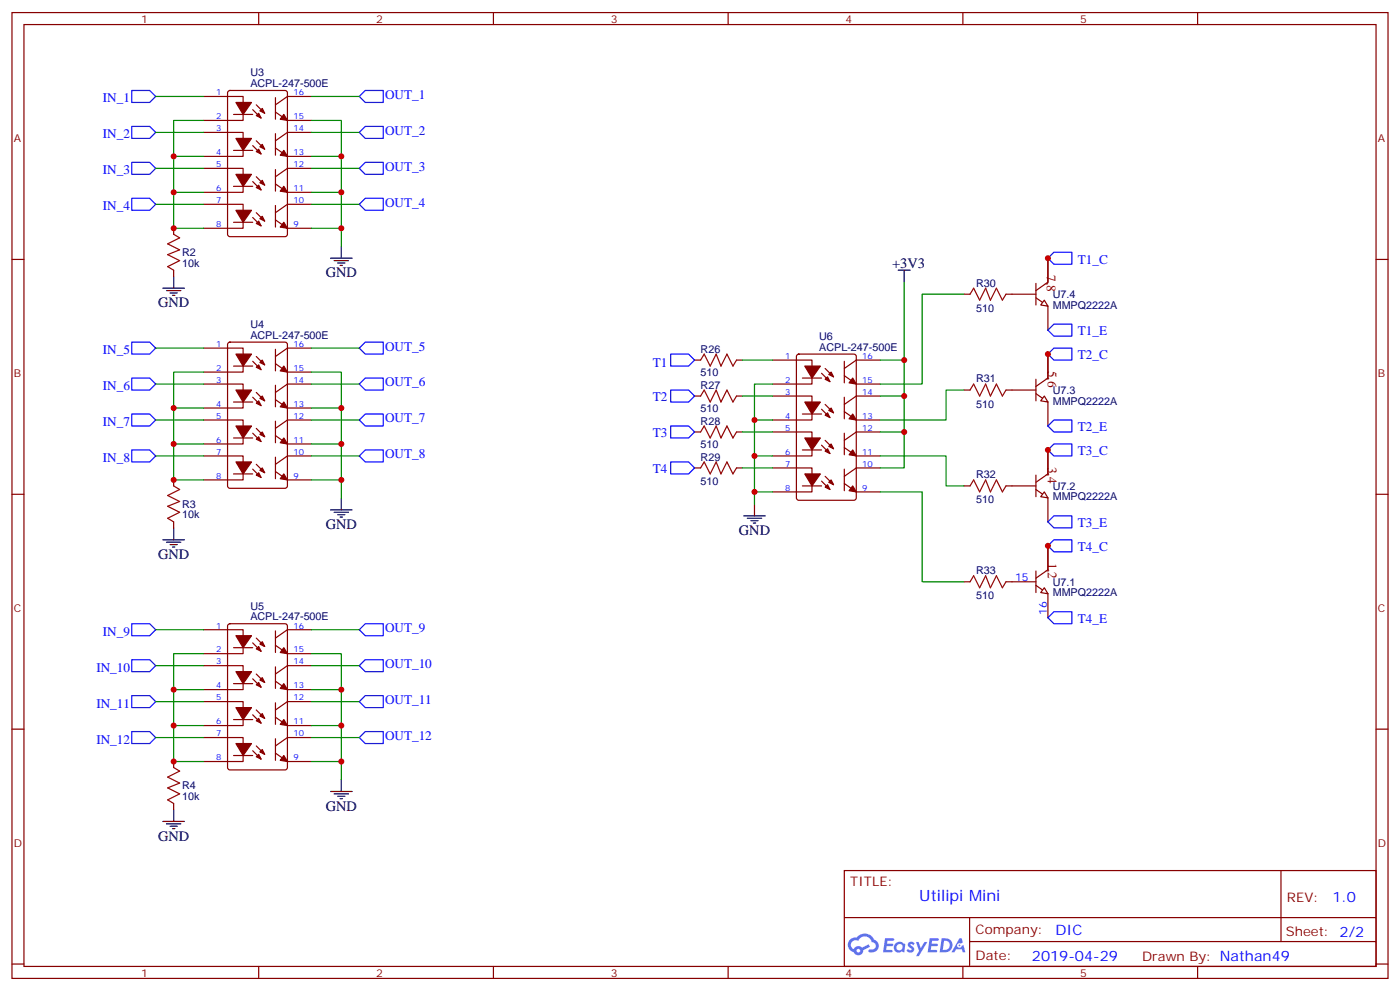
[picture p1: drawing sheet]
<svg xmlns="http://www.w3.org/2000/svg" width="412mm" height="292mm" viewBox="0 0 412 292" stroke-linecap="round" stroke-linejoin="round" font-family="sans-serif">
<g fill="none" stroke="#870000" stroke-width=".35">
<path d="M3.5 3.7h405.4v284.3h-405.4zM7.1 7.2h398.2v277.3h-398.2zM76.2 3.7v3.5M145.3 3.7v3.5M214.5 3.7v3.5M283.6 3.7v3.5M352.8 3.7v3.5M3.5 76.4h3.6M405.3 76.4h3.6M3.5 145.5h3.6M405.3 145.5h3.6M3.5 214.7h3.6"/>
<path d="M405.3 214.7h3.6M248.7 256.3h156.6v28.2h-156.6zM377.3 256.3v20.9M248.7 270.1h156.5M285.6 277.2h119.6M285.6 270.1v14.2M3.5 283.8h3.6M76.2 284.5v3.5M145.3 284.5v3.5M214.5 284.5v3.5M283.6 284.5v3.5M352.8 284.5v3.5"/>
<path d="M405.3 283.8h3.6"/>
</g>
<g fill="#5487ff">
<path d="M267.7 277.5a1.22 1.22 0 0 1 1.7 .2l-.4 .6a.47 .47 0 0 0-.3-.4 .47 .47 0 0 0-.5 .2l.1 .2a1.14 1.14 0 0 1 .8 1.8 1.14 1.14 0 0 1-1.9 0l-.2-.2 .5-.6 .7 .5a.29 .29 0 0 0 .3-.3 .29 .29 0 0 0-.2-.3 1.04 1.04 0 0 1-.6-1.7z"/>
<path d="M260.7 276.2h2.4l.3 .2-.2 .5-1.8 .1-.1 .8h1.5l.3 .4-.3 .4h-1.6l-.2 1.1h1.7l.2 .3-.2 .3-2.6 .1z"/>
<path d="M273.8 276.2h2.4l.3 .2-.1 .5-1.8 .1-.2 .8h1.6l.3 .4-.4 .4-1.6-.1-.1 1.1 1.7 .1 .2 .3-.2 .3-2.6 .1z"/>
<path d="M282.6 276.2h.7l.3 1.3-.6 .3a.69 .69 0 0 0-1 .3 .69 .69 0 0 0 .4 .9 .69 .69 0 0 0 .9-.6l.5-.2 .6 2.2h-.8l-.2-.9h-1.8l-.5 .9h-.8z"/>
<path d="M269.8 277.3h.8l.6 1.8 1.1-1.8h.9l-2.6 4.2h-.8l.9-1.5z"/>
<path d="M277.4 276.2l-.6 4.2h1.3a2.11 2.11 0 0 0 2.5-2.1 2.11 2.11 0 0 0-2.5-2.1zM278.1 277a1.39 1.39 0 0 1 1.7 1.4 1.39 1.39 0 0 1-1.8 1.2h-.3z"/>
<path d="M263.7 277.8a1.54 1.54 0 0 0-.1 2.2 1.54 1.54 0 0 0 2.2 .1l.6 .3 .3-2.3-.2-.3h-.4a1.49 1.49 0 0 0-2.4 0zM264 278.8a.94 .94 0 0 1 1.8 0 .94 .94 0 0 1-1.8 0z"/>
<path d="M250.4 276.6a2.18 2.18 0 0 0 1.1 3.7 1.44 1.44 0 0 0 1.6 .9 1.44 1.44 0 0 0 1.2-1.4l2-1.1-.5-.7-1.9 1a1.47 1.47 0 0 0-2.4 .4 1.39 1.39 0 0 1-.7-1.9 1.39 1.39 0 0 1 2-.5 2.12 2.12 0 0 1 2.2-1.3 2.12 2.12 0 0 1 1.9 1.7 1.14 1.14 0 0 1 1.1 1.4 1.14 1.14 0 0 1-1.7 .7 .43 .43 0 0 0-.5 .4 .43 .43 0 0 0 .4 .5 1.98 1.98 0 0 0 2.5-1.2 1.98 1.98 0 0 0-1.2-2.6 3.1 3.1 0 0 0-5.3-.6l-.9 .1zM252.3 279.9a.55 .55 0 0 1 1.1 0 .55 .55 0 0 1-1.1 0z"/>
<circle cx="282.6" cy="278.3" r=".26"/>
</g>
<path d="M285.8 86.6l1-1.8 1.8 3.6 1.7-3.6 1.4 3.6 1.8-3.6 1.8 3.6 1-1.8M285.8 114.8l1-1.7 1.8 3.5 1.7-3.5 1.4 3.5 1.8-3.5 1.8 3.5 1-1.8M285.8 143.1l1-1.8 1.8 3.5 1.7-3.5 1.4 3.5 1.8-3.5 1.8 3.5 1-1.7M285.8 171.3l1-1.8 1.8 3.5 1.7-3.5 1.4 3.5 1.8-3.5 1.8 3.5 1-1.7" fill="none" stroke="#a10000" stroke-width=".35"/>
<g fill="none" stroke="#870000" stroke-width=".35">
<path d="M284 86.6h1.8M296.3 86.6h1.8M227.5 106h11.7v7.1h-11.7M227.5 116.6h11.7v7h-11.7M234.8 104.5l.5-.3h16.2l.7 .5v41.9l-.4 .6-16.5 .1-.6-.5-.1-41.8zM236.4 111.3h5.6M242 109.9l2.5 2.5M243.1 108.5l2.4 2.4M243.1 119.1l2.4 2.4M248.7 110.6l3.5 2.5h7.1M248.7 106.4v6.3M248.7 116.9v6.4"/>
<path d="M259.3 106h-7.1l-3.5 2.5M259.3 116.6h-7.1l-3.5 2.5M284 114.8h1.8M296.3 114.8h1.8M227.5 127.2h11.7v7h-11.7M227.5 137.8h11.7v7h-11.7M236.4 121.9h5.6M236.4 132.5h5.6M242 120.5l2.5 2.4M242 131.1l2.5 2.4M243.1 129.6l2.4 2.5M248.7 127.5v6.4"/>
<path d="M248.7 138.1v6.4M248.7 121.2l3.5 2.4h7.1M248.7 131.8l3.5 2.4h7.1M259.3 127.2h-7.1l-3.5 2.4M259.3 137.8h-7.1l-3.5 2.4M236.4 143.1h5.6M242 141.6l2.5 2.5M243.1 140.2l2.4 2.5M248.7 142.3l3.5 2.5h7.1M284 143.1h1.8M296.3 143.1h1.8M284 171.3h1.8"/>
<path d="M296.3 171.3h1.8M305.2 172.3l3.5 2.5M305.2 168.1v6.3M308.7 167.7l-3.5 2.5"/>
</g>
<g fill="#870000" stroke="#870000" stroke-width=".35">
<path d="M251.2 111.3l1 1.8-2.1-.4z"/>
<path d="M251.2 121.9l1 1.7-2.1-.3z"/>
<path d="M251.2 132.5l1 1.7-2.1-.3z"/>
<path d="M251.2 143.1l1 1.7-2.1-.3z"/>
<path d="M243.1 111.7l.7-.8 .7 1.5z"/>
<path d="M244.1 110.2l.7-.7 .7 1.4z"/>
<path d="M237.1 107.8h4.6l-2.5 3.5z"/>
<path d="M243.8 121.5l.7 1.4-1.4-.7z"/>
<path d="M244.1 120.8l.7-.7 .7 1.4z"/>
<path d="M237.1 118.4h4.6l-2.5 3.5z"/>
<path d="M243.1 132.8l.7-.7 .7 1.4z"/>
<path d="M244.1 131.4l.7-.7 .7 1.4z"/>
<path d="M237.1 128.9h4.6l-2.5 3.6z"/>
<path d="M243.1 143.4l.7-.7 .7 1.4z"/>
<path d="M244.1 142l.7-.7 .7 1.4z"/>
<path d="M237.1 139.5h4.6l-2.5 3.6z"/>
</g>
<path d="M307.6 173l1.1 1.8-2.1-.4z" fill="#fff" stroke="#870000" stroke-width=".35"/>
<path d="M305.2 139.9v6.3M308.7 139.5l-3.5 2.5M305.2 144.1l3.5 2.5M298.1 171.3h7.1M308.7 160.7v7M308.7 174.8v7.1" fill="none" stroke="#870000" stroke-width=".35"/>
<path d="M307.6 144.8l1.1 1.8-2.1-.4z" fill="#fff" stroke="#870000" stroke-width=".35"/>
<path d="M305.2 115.9l3.5 2.5M305.2 111.7v6.3M308.7 111.3l-3.5 2.5M308.7 132.5v7M298.1 143.1h7.1M308.7 146.6v7" fill="none" stroke="#870000" stroke-width=".35"/>
<path d="M307.6 116.6l1.1 1.8-2.1-.4z" fill="#fff" stroke="#870000" stroke-width=".35"/>
<path d="M305.2 83.4v6.4M305.2 87.7l3.5 2.4M308.7 83.1l-3.5 2.4M298.1 114.8h7.1M308.7 104.2v7.1M308.7 118.4v7" fill="none" stroke="#870000" stroke-width=".35"/>
<path d="M307.6 88.4l1.1 1.7-2.1-.3z" fill="#fff" stroke="#870000" stroke-width=".35"/>
<g fill="none" stroke="#870000" stroke-width=".35">
<path d="M60 28.4h11.6v7.1h-11.6M60 39h11.6v7h-11.6M67.3 26.8l.4-.2h16.3l.6 .5 .1 41.9-.5 .6-16.5 .1-.6-.5-.1-41.9zM68.8 33.7h5.6M74.4 32.3l2.5 2.4M75.5 30.9l2.5 2.4M81.1 33l3.6 2.5h7M81.1 28.8v6.3M81.1 39.3v6.4M91.7 28.4h-7l-3.6 2.5M91.7 39h-7l-3.6 2.5M60 49.6h11.6v7h-11.6"/>
<path d="M68.8 44.3h5.6M68.8 54.9h5.6M74.4 42.9l2.5 2.4M74.4 53.4l2.5 2.5M75.5 41.5l2.5 2.4M75.5 52l2.5 2.5M81.1 49.9v6.4M81.1 43.6l3.6 2.4h7M81.1 54.2l3.6 2.4h7M91.7 49.6h-7l-3.6 2.4M51.2 67.2v1.8M51.2 79.6v1.7"/>
<path d="M60 60.1h11.6v7.1h-11.6M68.8 65.4h5.6M74.4 64l2.5 2.5M75.5 62.6l2.5 2.5M81.1 60.5v6.4M81.1 64.7l3.6 2.5h7M91.7 60.1h-7l-3.6 2.5M308.7 76v7.1M298.1 86.6h7.1M308.7 90.1v7.1M60 102.5h11.6v7h-11.6M60 113.1h11.6v7h-11.6"/>
<path d="M67.3 100.9l.4-.2h16.3l.6 .4 .1 42-.5 .6-16.5 .1-.6-.5-.1-41.9zM68.8 107.8h5.6M68.8 118.4h5.6M74.4 106.4l2.5 2.4M74.4 116.9l2.5 2.5M75.5 105l2.5 2.4M75.5 115.5l2.5 2.5M81.1 102.8v6.4M81.1 113.4v6.4M81.1 107.1l3.6 2.4h7M81.1 117.7l3.6 2.4h7M91.7 102.5h-7l-3.6 2.5"/>
<path d="M91.7 113.1h-7l-3.6 2.4M204.6 106h1.8M204.6 116.6h1.8M217 106h1.7M217 116.6h1.7M60 123.6h11.6v7.1h-11.6M60 134.2h11.6v7.1h-11.6M68.8 128.9h5.6M68.8 139.5h5.6M74.4 127.5l2.5 2.5M74.4 138.1l2.5 2.5M75.5 126.1l2.5 2.5"/>
<path d="M75.5 136.7l2.5 2.5M81.1 124v6.4M81.1 134.6v6.3M81.1 128.2l3.6 2.5h7M81.1 138.8l3.6 2.5h7M91.7 123.6h-7l-3.6 2.5M91.7 134.2h-7l-3.6 2.5M204.6 127.2h1.8M204.6 137.8h1.8M217 127.2h1.7M217 137.8h1.7M51.2 141.3v1.8"/>
<path d="M51.2 153.6v1.8M60 185.4h11.6v7h-11.6M60 196h11.6v7h-11.6M67.3 183.8l.4-.2h16.3l.6 .5 .1 41.9-.5 .6-16.5 .1-.6-.5-.1-41.9zM68.8 190.7h5.6M74.4 189.3l2.5 2.4M74.4 199.8l2.5 2.5M75.5 187.9l2.5 2.4M75.5 198.4l2.5 2.5M81.1 185.7v6.4M81.1 196.3v6.4M81.1 190l3.6 2.4h7"/>
<path d="M91.7 185.4h-7l-3.6 2.5M91.7 196h-7l-3.6 2.4M60 206.6h11.6v7h-11.6M60 217.1h11.6v7.1h-11.6M68.8 201.3h5.6M68.8 211.8h5.6M74.4 210.4l2.5 2.5M75.5 209l2.5 2.5M75.5 219.6l2.5 2.5M81.1 206.9v6.4M81.1 217.5v6.3M81.1 200.6l3.6 2.4h7"/>
<path d="M81.1 211.1l3.6 2.5h7M91.7 206.6h-7l-3.6 2.4M91.7 217.1h-7l-3.6 2.5M51.2 224.2v1.8M51.2 236.5v1.8M68.8 222.4h5.6M74.4 221l2.5 2.5M81.1 221.7l3.6 2.5h7"/>
</g>
<g fill="#870000" stroke="#870000" stroke-width=".35">
<path d="M83.6 33.7l1.1 1.8-2.2-.4z"/>
<path d="M83.6 44.3l1.1 1.7-2.2-.3z"/>
<path d="M83.6 54.9l1.1 1.7-2.2-.3z"/>
<path d="M83.6 65.4l1.1 1.8-2.2-.3z"/>
<path d="M75.5 34l.7-.7 .7 1.4z"/>
<path d="M77.3 31.9l.7 1.4-1.4-.7z"/>
<path d="M69.5 30.2h4.6l-2.5 3.5z"/>
<path d="M75.5 44.6l.7-.7 .7 1.4z"/>
<path d="M76.6 43.2l.7-.7 .7 1.4z"/>
<path d="M69.5 40.7h4.6l-2.5 3.6z"/>
<path d="M76.2 54.5l.7 1.4-1.4-.7z"/>
<path d="M76.6 53.8l.7-.7 .7 1.4z"/>
<path d="M69.5 51.3h4.6l-2.5 3.6z"/>
<path d="M75.5 65.8l.7-.7 .7 1.4z"/>
<path d="M77.3 63.7l.7 1.4-1.4-.7z"/>
<path d="M69.5 61.9h4.6l-2.5 3.5z"/>
<path d="M83.6 107.8l1.1 1.7-2.2-.3z"/>
<path d="M83.6 118.4l1.1 1.7-2.2-.3z"/>
<path d="M83.6 128.9l1.1 1.8-2.2-.3z"/>
<path d="M83.6 139.5l1.1 1.8-2.2-.4z"/>
<path d="M76.2 107.4l.7 1.4-1.4-.7z"/>
<path d="M76.6 106.7l.7-.7 .7 1.4z"/>
<path d="M69.5 104.2h4.6l-2.5 3.6z"/>
<path d="M75.5 118.7l.7-.7 .7 1.4z"/>
<path d="M76.6 117.3l.7-.7 .7 1.4z"/>
<path d="M69.5 114.8h4.6l-2.5 3.6z"/>
<path d="M75.5 129.3l.7-.7 .7 1.4z"/>
<path d="M77.3 127.2l.7 1.4-1.4-.7z"/>
<path d="M69.5 125.4h4.6l-2.5 3.5z"/>
<path d="M76.2 139.2l.7 1.4-1.4-.7z"/>
<path d="M76.6 138.5l.7-.7 .7 1.4z"/>
<path d="M69.5 136h4.6l-2.5 3.5z"/>
<path d="M83.6 190.7l1.1 1.7-2.2-.3z"/>
<path d="M83.6 201.3l1.1 1.7-2.2-.3z"/>
<path d="M83.6 211.8l1.1 1.8-2.2-.3z"/>
<path d="M83.6 222.4l1.1 1.8-2.2-.4z"/>
<path d="M75.5 191l.7-.7 .7 1.4z"/>
<path d="M76.6 189.6l.7-.7 .7 1.4z"/>
<path d="M69.5 187.1h4.6l-2.5 3.6z"/>
<path d="M76.2 200.9l.7 1.4-1.4-.7z"/>
<path d="M76.6 200.2l.7-.7 .7 1.4z"/>
<path d="M69.5 197.7h4.6l-2.5 3.6z"/>
<path d="M75.5 212.2l.7-.7 .7 1.4z"/>
<path d="M76.6 210.8l.7-.7 .7 1.4z"/>
<path d="M69.5 208.3h4.6l-2.5 3.5z"/>
<path d="M75.5 222.8l.7-.7 .7 1.4z"/>
<path d="M76.6 221.4l.7-.7 .7 1.4z"/>
<path d="M69.5 218.9h4.6l-2.5 3.5z"/>
</g>
<path d="M51.2 69l1.7 1-3.5 1.8 3.5 1.8-3.5 1.4 3.5 1.7-3.5 1.8 1.8 1.1M206.4 106l1-1.8 1.8 3.6 1.8-3.6 1.4 3.6 1.7-3.6 1.8 3.6 1.1-1.8M206.4 116.6l1-1.8 1.8 3.6 1.8-3.6 1.4 3.6 1.7-3.6 1.8 3.6 1.1-1.8M206.4 127.2l1-1.8 1.8 3.5 1.8-3.5 1.4 3.5 1.7-3.5 1.8 3.5 1.1-1.7M206.4 137.8l1-1.8 1.8 3.5 1.8-3.5 1.4 3.5 1.7-3.5 1.8 3.5 1.1-1.7M51.2 143.1l1.7 1-3.5 1.8 3.5 1.7-3.5 1.4 3.5 1.8-3.5 1.8 1.8 1M51.2 226l1.7 1-3.5 1.8 3.5 1.7-3.5 1.5 3.5 1.7-3.5 1.8 1.8 1" fill="none" stroke="#a10000" stroke-width=".35"/>
<g fill="none" stroke="#000" stroke-width=".35">
<path d="M97.4 76h6.3M98.4 76.7h4.3M99.5 77.4h2.1M100.2 78.1h.7M100.5 72.5v3.5M264.6 79.6h3.5M266.3 79.6v3.5M48 84.8h6.3M49 85.5h4.3M50.1 86.3h2.1M50.8 87h.7M51.2 81.3v3.5"/>
<path d="M48 158.9h6.3M49 159.6h4.3M51.2 155.4v3.5M97.4 150.1h6.3M98.4 150.8h4.3M99.5 151.5h2.1M100.2 152.2h.7M100.5 146.6v3.5M219.1 151.9h6.3M220.1 152.6h4.3M221.2 153.3h2.1M221.9 154h.7"/>
<path d="M222.2 148.3v3.6M50.1 160.3h2.1M50.8 161h.7M51.2 238.3v3.5M97.4 233h6.3M98.4 233.7h4.3M99.5 234.4h2.1M100.2 235.1h.7M100.5 229.5v3.5M48 241.8h6.3M49 242.5h4.3M50.1 243.2h2.1"/>
<path d="M50.8 243.9h.7"/>
</g>
<g fill="none" stroke="#00f" stroke-width=".35">
<path d="M38.8 26.6h5.3l1.8 1.8-1.8 1.8h-5.3zM38.8 37.2h5.3l1.8 1.8-1.8 1.7h-5.3zM105.8 28.4l1.8-1.8h5.3v3.6h-5.3zM105.8 39l1.8-1.8h5.3v3.5h-5.3zM38.8 47.8h5.3l1.8 1.8-1.8 1.7h-5.3zM38.8 58.4h5.3l1.8 1.7-1.8 1.8h-5.3zM105.8 49.6l1.8-1.8h5.3v3.5h-5.3zM105.8 60.1l1.8-1.7h5.3v3.5h-5.3zM308.7 76l1.7-1.7h5.3v3.5h-5.3zM308.7 97.2l1.7-1.8h5.3v3.6h-5.3zM38.8 100.7h5.3l1.8 1.8-1.8 1.7h-5.3zM38.8 111.3h5.3l1.8 1.8-1.8 1.7h-5.3z"/>
<path d="M105.8 102.5l1.8-1.8h5.3v3.5h-5.3zM105.8 113.1l1.8-1.8h5.3v3.5h-5.3zM197.6 104.2h5.2l1.8 1.8-1.8 1.8h-5.2zM197.6 114.8h5.2l1.8 1.8-1.8 1.8h-5.2zM310.4 102.5h5.3v3.5h-5.3l-1.7-1.8zM38.8 121.9h5.3l1.8 1.7-1.8 1.8h-5.3zM38.8 132.5h5.3l1.8 1.7-1.8 1.8h-5.3zM105.8 123.6l1.8-1.7h5.3v3.5h-5.3zM105.8 134.2l1.8-1.7h5.3v3.5h-5.3zM197.6 125.4h5.2l1.8 1.8-1.8 1.7h-5.2zM197.6 136h5.2l1.8 1.8-1.8 1.7h-5.2zM310.4 123.6h5.3v3.6h-5.3l-1.7-1.8z"/>
<path d="M310.4 130.7h5.3v3.5h-5.3l-1.7-1.7zM308.7 153.6l1.7-1.7h5.3v3.5h-5.3zM308.7 160.7l1.7-1.8h5.3v3.6h-5.3zM38.8 183.6h5.3l1.8 1.8-1.8 1.7h-5.3zM38.8 194.2h5.3l1.8 1.8-1.8 1.7h-5.3zM105.8 185.4l1.8-1.8h5.3v3.5h-5.3zM105.8 196l1.8-1.8h5.3v3.5h-5.3zM308.7 181.9l1.7-1.8h5.3v3.5h-5.3zM38.8 204.8h5.3l1.8 1.8-1.8 1.7h-5.3zM38.8 215.4h5.3l1.8 1.7-1.8 1.8h-5.3zM105.8 206.6l1.8-1.8h5.3v3.5h-5.3zM105.8 217.1l1.8-1.7h5.3v3.5h-5.3z"/>
</g>
<g fill="none" stroke="#008700" stroke-width=".35">
<path d="M45.9 28.4h14.1M45.9 39h14.1M60 35.5h-8.8v31.7h8.8M91.7 35.5h8.8v37M91.7 28.4h14.1M91.7 39h14.1M45.9 49.6h14.1M51.2 46h8.8M51.2 56.6h8.8M91.7 46h8.8M91.7 56.6h8.8M91.7 49.6h14.1"/>
<path d="M45.9 60.1h14.1M91.7 67.2h8.8M91.7 60.1h14.1M266.3 83.1v33.5h-7M284 86.6h-12.4v26.5h-12.3M45.9 102.5h14.1M45.9 113.1h14.1M60 109.5h-8.8v31.8h8.8M91.7 109.5h8.8v37.1M91.7 102.5h14.1M91.7 113.1h14.1M218.7 106h8.8"/>
<path d="M218.7 116.6h8.8M227.5 113.1h-5.3v35.2M259.3 106h7M266.3 116.6v10.6h-7M284 114.8h-5.3v8.8h-19.4M45.9 134.2h14.1M45.9 123.6h14.1M51.2 120.1h8.8M51.2 130.7h8.8M91.7 134.2h14.1M91.7 123.6h14.1M91.7 120.1h8.8"/>
<path d="M91.7 130.7h8.8M218.7 137.8h8.8M218.7 127.2h8.8M222.2 134.2h5.3M222.2 123.6h5.3M259.3 134.2h19.4v8.9h5.3M266.3 127.2v10.6h-7M91.7 141.3h8.8M222.2 144.8h5.3M259.3 144.8h12.3v26.5h12.4M45.9 185.4h14.1M45.9 196h14.1"/>
<path d="M60 192.4h-8.8v31.8h8.8M91.7 192.4h8.8v37.1M91.7 185.4h14.1M91.7 196h14.1M45.9 206.6h14.1M45.9 217.1h14.1M51.2 203h8.8M51.2 213.6h8.8M91.7 203h8.8M91.7 213.6h8.8M91.7 206.6h14.1M91.7 217.1h14.1"/>
<path d="M91.7 224.2h8.8"/>
</g>
<g fill="#c00">
<circle cx="308.7" cy="160.7" r=".88"/>
<circle cx="308.7" cy="104.2" r=".88"/>
<circle cx="308.7" cy="76" r=".88"/>
<circle cx="100.5" cy="141.3" r=".88"/>
<circle cx="100.5" cy="120.1" r=".88"/>
<circle cx="100.5" cy="130.7" r=".88"/>
<circle cx="51.2" cy="120.1" r=".88"/>
<circle cx="51.2" cy="130.7" r=".88"/>
<circle cx="51.2" cy="141.3" r=".88"/>
<circle cx="51.2" cy="67.2" r=".88"/>
<circle cx="51.2" cy="56.6" r=".88"/>
<circle cx="51.2" cy="46" r=".88"/>
<circle cx="222.3" cy="123.6" r=".88"/>
<circle cx="222.3" cy="144.8" r=".88"/>
<circle cx="100.5" cy="56.6" r=".88"/>
<circle cx="266.3" cy="127.2" r=".88"/>
<circle cx="266.3" cy="106" r=".88"/>
<circle cx="266.3" cy="116.6" r=".88"/>
<circle cx="100.5" cy="46" r=".88"/>
<circle cx="100.5" cy="67.2" r=".88"/>
<circle cx="222.3" cy="134.2" r=".88"/>
<circle cx="51.2" cy="224.2" r=".88"/>
<circle cx="51.2" cy="213.6" r=".88"/>
<circle cx="51.2" cy="203" r=".88"/>
<circle cx="100.5" cy="213.6" r=".88"/>
<circle cx="100.5" cy="203" r=".88"/>
<circle cx="100.5" cy="224.2" r=".88"/>
<circle cx="308.7" cy="132.5" r=".88"/>
</g>
<text font-size="4.6" fill="#00f" x="270.8" y="265.3">Utilipi Mini</text>
<g font-size="4.2">
<text x="96" y="81.7">GND</text>
<text x="262.8" y="78.8">+3V3</text>
<text x="46.6" y="90.5">GND</text>
<text x="96" y="155.8">GND</text>
<text x="217.7" y="157.5">GND</text>
<text x="46.6" y="164.6">GND</text>
<text x="96" y="238.7">GND</text>
<text x="46.6" y="247.5">GND</text>
</g>
<g font-size="4.2" fill="#00f">
<text x="392.5" y="265.6">1.0</text>
<text x="310.9" y="275.1">DIC</text>
<text x="304" y="282.9">2019-04-29</text>
</g>
<g font-size="3.9" fill="#00f">
<text x="113.4" y="29.1">OUT_1</text>
<text x="30.3" y="30.2">IN_1</text>
<text x="30.3" y="40.7">IN_2</text>
<text x="113.4" y="39.7">OUT_2</text>
<text x="30.3" y="51.3">IN_3</text>
<text x="113.4" y="50.3">OUT_3</text>
<text x="30.3" y="61.9">IN_4</text>
<text x="113.4" y="60.9">OUT_4</text>
<text x="317.5" y="77.6">T1_C</text>
<text x="317.5" y="98.8">T1_E</text>
<text x="30.3" y="104.2">IN_5</text>
<text x="113.4" y="103.2">OUT_5</text>
<text x="192.3" y="107.9">T1</text>
<text x="317.5" y="105.8">T2_C</text>
<text x="113.4" y="113.8">OUT_6</text>
<text x="30.3" y="114.8">IN_6</text>
<text x="192.3" y="118.2">T2</text>
<text x="30.3" y="125.4">IN_7</text>
<text x="113.4" y="124.4">OUT_7</text>
<text x="192.3" y="128.8">T3</text>
<text x="317.5" y="127">T2_E</text>
<text x="30.3" y="136">IN_8</text>
<text x="113.4" y="134.9">OUT_8</text>
<text x="317.5" y="134">T3_C</text>
<text x="192.3" y="139.3">T4</text>
<text x="317.5" y="155.2">T3_E</text>
<text x="317.5" y="162.3">T4_C</text>
<text x="317.5" y="183.4">T4_E</text>
<text x="30.3" y="187.1">IN_9</text>
<text x="113.4" y="186.1">OUT_9</text>
<text x="28.4" y="197.7">IN_10</text>
<text x="113.4" y="196.7">OUT_10</text>
<text x="28.4" y="208.3">IN_11</text>
<text x="113.4" y="207.3">OUT_11</text>
<text x="28.4" y="218.9">IN_12</text>
<text x="113.4" y="217.8">OUT_12</text>
</g>
<g font-size="3.9" fill="#800">
<text x="308.3" y="81" transform="rotate(90 308.3 81)">7,8</text>
<text x="308.7" y="109.2" transform="rotate(90 308.7 109.2)">5,6</text>
<text x="308.7" y="137.4" transform="rotate(90 308.7 137.4)">3,4</text>
<text x="308.7" y="165.6" transform="rotate(90 308.7 165.6)">1,2</text>
<text x="250.5" y="260.9">TITLE:</text>
<text x="379.1" y="265.6">REV:</text>
<text x="287.4" y="275.1">Company:</text>
<text x="378.7" y="275.7">Sheet: 2/2</text>
<text x="287.4" y="282.8">Date:</text>
<text x="336.4" y="282.8">Drawn By: Nathan49</text>
</g>
<g font-size="3.2" fill="#800">
<text x="41.6" y="6.7">1</text>
<text x="110.8" y="6.7">2</text>
<text x="179.9" y="6.7">3</text>
<text x="249.1" y="6.7">4</text>
<text x="318.2" y="6.7">5</text>
<text x="4.1" y="41.8">A</text>
<text x="405.9" y="41.8">A</text>
<text x="4.1" y="110.9">B</text>
<text x="405.9" y="110.9">B</text>
<text x="4.1" y="180.1">C</text>
<text x="405.9" y="180.1">C</text>
<text x="4.1" y="249.2">D</text>
<text x="405.9" y="249.2">D</text>
<text x="41.6" y="287.5">1</text>
<text x="110.8" y="287.5">2</text>
<text x="179.9" y="287.5">3</text>
<text x="249.1" y="287.5">4</text>
<text x="318.2" y="287.5">5</text>
</g>
<g font-size="3.2" fill="#000080">
<text x="73.7" y="22.5">U3</text>
<text x="73.7" y="25.6">ACPL-247-500E</text>
<text x="53.6" y="75.4">R2</text>
<text x="53.6" y="78.6">10k</text>
<text x="287.5" y="84.4">R30</text>
<text x="310.1" y="87.8">U7.4</text>
<text x="287.5" y="91.8">510</text>
<text x="310.1" y="90.9">MMPQ2222A</text>
<text x="73.7" y="96.5">U4</text>
<text x="73.7" y="99.7">ACPL-247-500E</text>
<text x="241.3" y="100.1">U6</text>
<text x="206.4" y="104.1">R26</text>
<text x="241.3" y="103.2">ACPL-247-500E</text>
<text x="206.4" y="110.8">510</text>
<text x="287.5" y="112.6">R31</text>
<text x="206.4" y="114.6">R27</text>
<text x="310.1" y="119.1">MMPQ2222A</text>
<text x="310.1" y="116">U7.3</text>
<text x="206.4" y="121.3">510</text>
<text x="206.4" y="125.2">R28</text>
<text x="287.5" y="120">510</text>
<text x="206.4" y="131.9">510</text>
<text x="206.4" y="135.8">R29</text>
<text x="206.4" y="142.9">510</text>
<text x="287.5" y="140.8">R32</text>
<text x="53.6" y="149.5">R3</text>
<text x="287.5" y="148.2">510</text>
<text x="310.1" y="147.3">MMPQ2222A</text>
<text x="310.1" y="144.2">U7.2</text>
<text x="53.6" y="152.6">10k</text>
<text x="287.5" y="169">R33</text>
<text x="310.1" y="172.4">U7.1</text>
<text x="73.7" y="179.4">U5</text>
<text x="287.5" y="176.4">510</text>
<text x="310.1" y="175.6">MMPQ2222A</text>
<text x="73.7" y="182.6">ACPL-247-500E</text>
<text x="53.6" y="232.4">R4</text>
<text x="53.6" y="235.5">10k</text>
</g>
<g font-size="3.2" fill="#00f">
<text x="299" y="170.9">15</text>
<text x="308.3" y="181" transform="rotate(-90 308.3 181)">16</text>
</g>
<g font-size="2.5" fill="#00f">
<text x="63.7" y="28">1</text>
<text x="86.4" y="28">16</text>
<text x="63.7" y="35.1">2</text>
<text x="86.4" y="35.1">15</text>
<text x="63.7" y="38.6">3</text>
<text x="86.4" y="38.6">14</text>
<text x="63.7" y="45.7">4</text>
<text x="86.4" y="45.7">13</text>
<text x="63.7" y="49.2">5</text>
<text x="86.4" y="49.2">12</text>
<text x="63.7" y="56.3">6</text>
<text x="63.7" y="59.8">7</text>
<text x="86.4" y="56.3">11</text>
<text x="86.4" y="59.8">10</text>
<text x="63.7" y="66.9">8</text>
<text x="86.4" y="66.9">9</text>
<text x="63.7" y="102.1">1</text>
<text x="86.4" y="102.1">16</text>
<text x="231.3" y="105.7">1</text>
<text x="254" y="105.7">16</text>
<text x="63.7" y="109.2">2</text>
<text x="63.7" y="112.7">3</text>
<text x="86.4" y="109.2">15</text>
<text x="86.4" y="112.7">14</text>
<text x="231.3" y="112.7">2</text>
<text x="254" y="112.7">15</text>
<text x="63.7" y="119.8">4</text>
<text x="86.4" y="119.8">13</text>
<text x="231.3" y="116.2">3</text>
<text x="254" y="116.2">14</text>
<text x="63.7" y="123.3">5</text>
<text x="86.4" y="123.3">12</text>
<text x="231.3" y="123.3">4</text>
<text x="254" y="123.3">13</text>
<text x="63.7" y="130.4">6</text>
<text x="86.4" y="130.4">11</text>
<text x="231.3" y="126.8">5</text>
<text x="254" y="126.8">12</text>
<text x="63.7" y="133.9">7</text>
<text x="86.4" y="133.9">10</text>
<text x="231.3" y="133.9">6</text>
<text x="231.3" y="137.4">7</text>
<text x="254" y="133.9">11</text>
<text x="254" y="137.4">10</text>
<text x="63.7" y="140.9">8</text>
<text x="86.4" y="140.9">9</text>
<text x="231.3" y="144.5">8</text>
<text x="254" y="144.5">9</text>
<text x="63.7" y="185">1</text>
<text x="86.4" y="185">16</text>
<text x="63.7" y="192.1">2</text>
<text x="63.7" y="195.6">3</text>
<text x="86.4" y="192.1">15</text>
<text x="86.4" y="195.6">14</text>
<text x="63.7" y="202.7">4</text>
<text x="86.4" y="202.7">13</text>
<text x="63.7" y="206.2">5</text>
<text x="86.4" y="206.2">12</text>
<text x="63.7" y="213.3">6</text>
<text x="86.4" y="213.3">11</text>
<text x="63.7" y="216.8">7</text>
<text x="86.4" y="216.8">10</text>
<text x="63.7" y="223.8">8</text>
<text x="86.4" y="223.8">9</text>
</g>
</svg>
